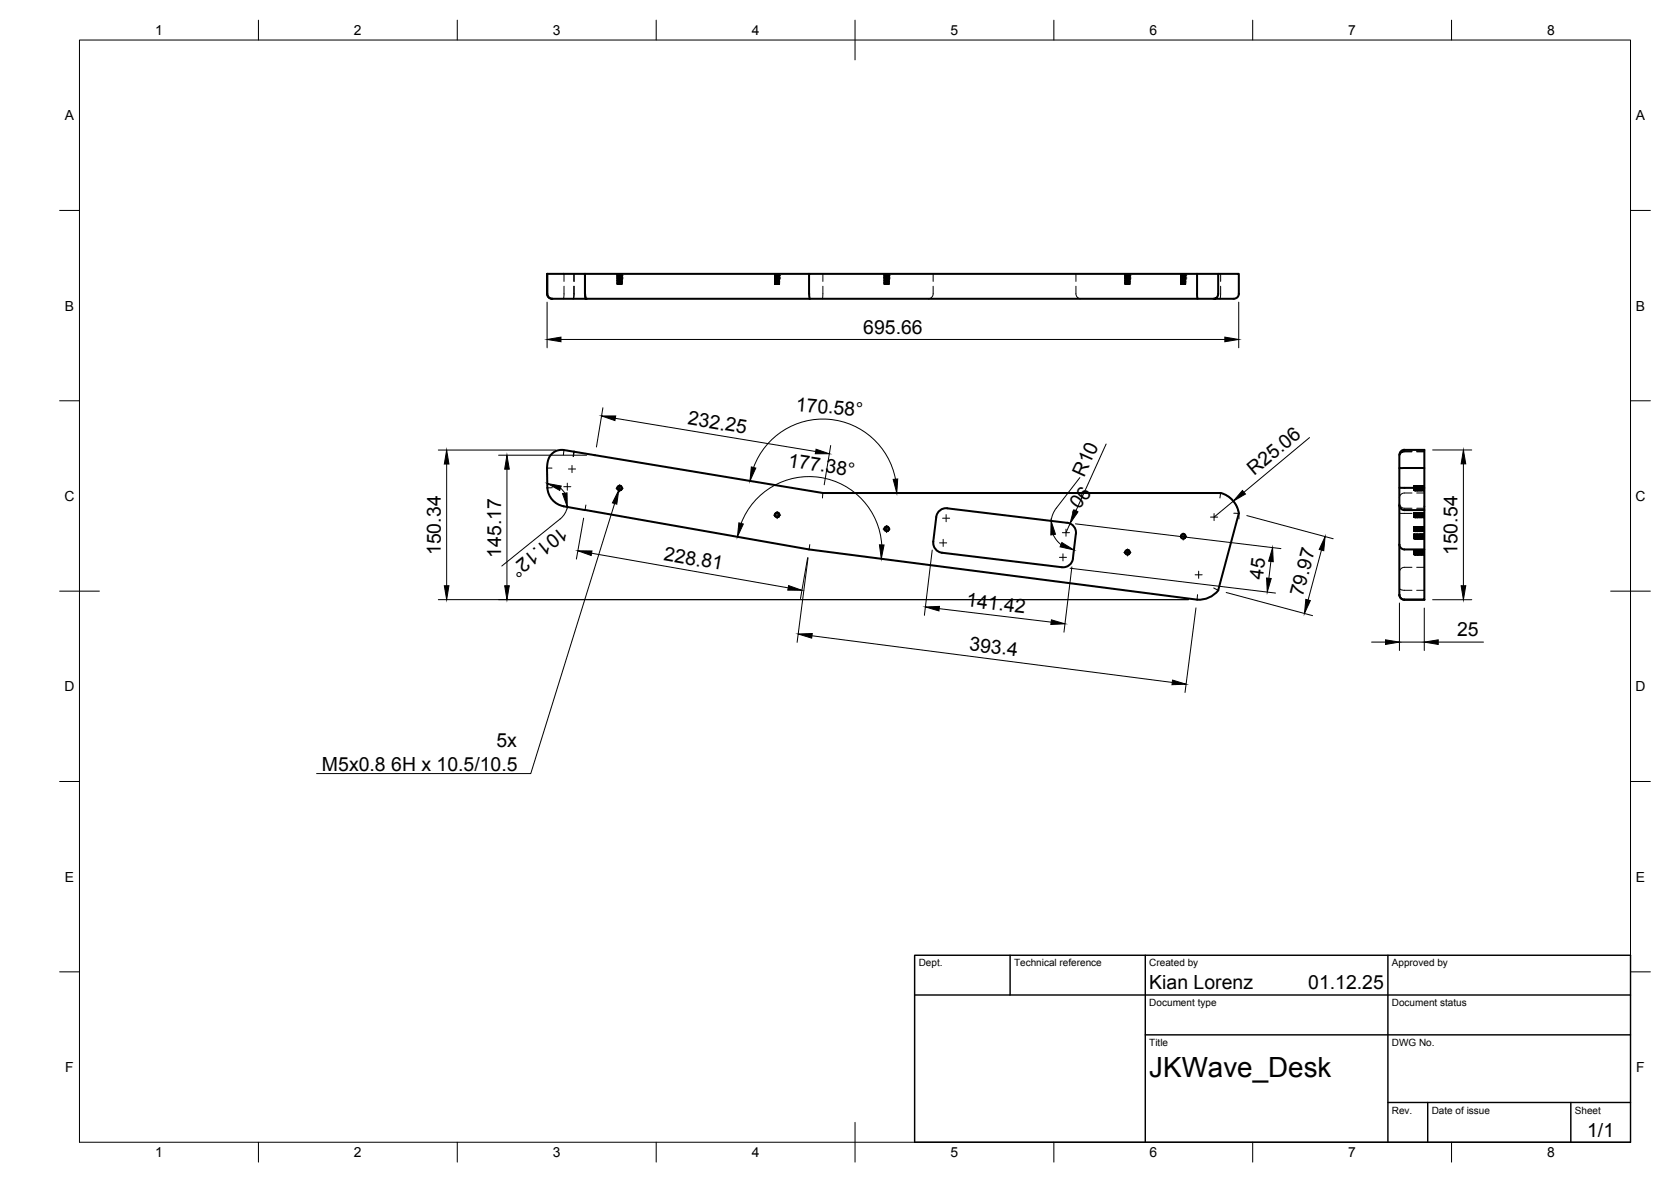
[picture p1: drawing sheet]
<svg xmlns="http://www.w3.org/2000/svg" width="420mm" height="297mm" viewBox="0 0 420 297" stroke-linecap="round" stroke-linejoin="round" font-family="sans-serif">
<!-- layer: Hidden -->
<g fill="none" stroke="#000" stroke-width=".25">
<path d="M141.8 71.9l-.2 3.2M141.8 68.8v1.9M144.3 71.9l-.2 3.2M144.3 68.8v1.9M144.4 71.9v2.5l-.2 .7M144.4 68.8v1.9M155.2 70h1.2l-1.1 .1M155.2 69h.1M155.2 70.8h.1M155.2 71.2h.1M155.2 69l.1 .2M155.2 69.6v.2"/>
<path d="M155.2 70v.2M155.2 70.2l.1 .2M155.2 70.8v.2M155.2 71v.1M155.2 69.6h.1M155.2 69.8h.1M155.2 70h.1M155.2 70.2h.1M155.2 71h.1M155.2 71.2l.1 .1M155.2 68.8v.1M155.3 71.4h1.1"/>
<path d="M155.3 70.8l1.1 .1-1.2 .1M155.3 71.4h.1M155.3 71.3v.1M155.3 69.2v.1M155.3 69.3l-.1 .3M155.3 69.8l-.1 .2M155.3 70.4v.1M155.3 70.6v.1M155.3 71.2v.1M155.3 70.5v.1M155.3 70.7l-.1 .1M155.3 71.3l-.1 .1h1.2"/>
<path d="M155.3 68.8h.1M155.3 71.1l1 .1-1 .1h.1M155.4 70.1h-.1l1 .1-.9 .1M155.4 70.6h-.1l1 .1-1 .2M155.4 69.4l1 .1-1.2 .1M155.4 69.1h-.1l1 .1-1 .1M155.4 69.9l-.2 .1 1.2 .1h-.8M155.5 69.6h-.2l1 .2-1 .1M155.6 69.1l-.4 .1h1.2l-.6 .1M155.6 70.8l.8 .1-1.2 .1h.2M155.6 71.3l-.4 .1h1M155.7 70.5l-.5 .1 1.2 .1-1.1 .2 .8 .1-.8 .1h1l-.4 .1"/>
<path d="M155.7 69.4l.7 .1-1.2 .1h.3M155.7 69.3h.6l-1 .2h.7M155.8 70.3h.5l-1.1 .3 1.2 .1h-.2M155.8 68.8l.6 .1-1.2 .1h.6M155.8 69.8h.5l-1 .1 .7 .1M155.8 70.2l.6 .1-1.2 .1h.4M155.9 71.3h.4l-1 .1M155.9 69.1l-.7 .1 1.2 .1h-.3M156 68.9h-.7h1.1l-1.2 .1h.9M156 71.4h-.3M156.1 70.4l-.8 .1 1 .1h-.5M156.1 69.4l-.8 .1 1 .1h-.4"/>
<path d="M156.1 69.7l-.9 .1 1.1 .1M156.1 70.2l.3 .1h-1.2l.8 .1M156.2 70h-.9l1 .1-.4 .1M156.2 68.9l-.9 .1 1 .1-.3 .1M156.3 71.1h.1l-1.2 .1h.9M156.3 71.1l-1.1 .1 1.2 .1M156.3 69.7v.1M156.3 69.9v.1M156.3 69.8v.1M156.3 70h.1M156.4 68.8v.3M156.4 69.7l-1.2 .1 1 .1"/>
<path d="M156.4 69.3h.1M156.4 69.7h.1M156.4 70.1h.1M156.4 69.1v.2M156.4 69.3v.2M156.4 69.5v.1M156.4 70.1v.2M156.4 70.3v.1M156.4 70.5v.2M156.4 70.7v.2M156.4 70.9v.4M156.4 71.3v.1"/>
<path d="M156.4 69.1h.1M156.4 69.5h.1M156.4 70.3h.1M156.4 70.4v.1M156.4 70.7h.1M156.4 70.9h.1M156.4 71.3h.1M156.4 69.7l-.1 .1M194.8 70h1.2l-1.1 .1M194.8 69h.1M194.8 70.8h.1M194.8 71.2h.1"/>
<path d="M194.8 69l.1 .2M194.8 69.6v.2M194.8 70v.2M194.8 70.2l.1 .2M194.8 70.8v.2M194.8 71v.1M194.8 69.6h.1M194.8 69.8h.1M194.8 70h.1M194.8 70.2h.1M194.8 71h.1M194.8 71.2l.1 .1"/>
<path d="M194.8 68.8h.1M194.9 71.4h1.1M194.9 71.4h.1M194.9 71.3v.1M194.9 68.8l-.1 .1M194.9 69.2v.1M194.9 69.3l-.1 .3M194.9 69.8l-.1 .2M194.9 70.4v.1M194.9 70.6v.1M194.9 71.2v.1M194.9 70.5v.1"/>
<path d="M194.9 70.7l-.1 .1M194.9 71.3l-.1 .1h1.2M194.9 70.8l1.1 .1-1.2 .1M194.9 68.8h.1M194.9 71.1l1 .1-1 .1h.1M195 70.1h-.1l1 .1-.9 .1M195 69.4l1 .1-1.2 .1M195 70.6h-.1l1 .1-1 .2M195.1 69.1h-.2l1 .1-1 .1M195.1 69.9l-.3 .1 1.2 .1h-.7M195.2 70.8l.8 .1-1.2 .1h.2M195.2 69.1l-.4 .1h1.2l-.6 .1"/>
<path d="M195.2 71.3l-.4 .1h1.1M195.3 70.5l-.5 .1 1.2 .1-1.1 .2 .8 .1M195.3 69.4l.7 .1h-1.2l1.1 .2-1 .2M195.3 69.3h.6l-1 .1 .7 .1M195.4 70.3h.5l-1.1 .3 1.2 .1h-.2M195.4 68.8l.6 .1-1.2 .1h.6M195.4 69.8h.5l-1 .1 .8 .1M195.4 70.2l.6 .1-1.2 .1h.5M195.5 71.3h.4l-1 .1M195.5 69.1l-.7 .1 1.2 .1h-.3M195.6 68.9h-.7l1.1-.1-1.2 .2h.9M195.6 71.4h-.3"/>
<path d="M195.7 70.4l-.8 .1 1 .1h-.5M195.7 71h-.8l1 .1-.4 .1M195.7 69.4l-.8 .1 1 .1h-.4M195.7 69.7l-.9 .1 1.1 .1M195.7 70.2l.3 .1h-1.2l.8 .1M195.8 70h-.9l1 .1-.4 .1M195.8 68.9l-.9 .1 1 .1-.3 .1M195.9 71.1l-1.1 .1 1.2 .1M195.9 71.1h.1l-1.2 .1h.9M195.9 69.7v.1M195.9 69.9v.1M195.9 69.8v.1"/>
<path d="M195.9 70h.1M196 68.8v.1M196 69.7l-1.2 .1 1 .1M196 69.3h.1M196 69.7h.1M196 70.1h.1M196 68.9v.2M196 69.1v.2M196 69.3v.2M196 69.5v.1M196 70.1v.2M196 70.3v.1"/>
<path d="M196 70.5v.2M196 70.7v.2M196 70.9v.4M196 71.3v.1M196 69.1h.1M196 69.5h.1M196 70.3h.1M196 70.4v.1M196 70.7h.1M196 70.9h.1M196 71.3h.1M196 69.7l-.1 .1"/>
<path d="M206.9 71.9l-.1 3.2M206.9 68.8v1.9M222.3 70h1.3l-1.1 .1M222.3 69h.1M222.3 70.8h.1M222.3 71.2h.1M222.3 69l.1 .2M222.3 69.6v.2M222.3 70v.2M222.3 70.2l.1 .2M222.3 70.8v.2M222.3 71v.1"/>
<path d="M222.3 69.6h.1M222.3 69.8h.1M222.3 70h.1M222.3 70.2h.1M222.3 71h.1M222.3 71.2l.1 .1M222.4 68.8h.1M222.4 71.4h1.2M222.4 71.4h.1M222.4 71.3v.1M222.4 68.8l-.1 .1M222.4 69.2v.1"/>
<path d="M222.4 69.3l-.1 .3M222.4 69.8l-.1 .2M222.4 70.4v.1M222.4 70.6v.1M222.4 71.2v.1M222.4 70.5v.1M222.4 70.7l-.1 .1M222.4 71.3l-.1 .1h1.2M222.4 70.8l1.2 .1-1.2 .1M222.5 71.1l1 .1-1.1 .1h.2M222.5 70.1h-.1l1.1 .1-1 .1M222.5 69.4l1.1 .1-1.2 .1"/>
<path d="M222.6 70.6h-.2l1.1 .1-1 .2M222.6 69.1h-.2l1.1 .1-1.1 .1M222.6 69.9l-.3 .1 1.3 .1h-.8M222.7 69.1l-.4 .1h1.3l-.7 .1M222.7 70.8l.9 .1-1.3 .1h.2M222.7 71.3l-.4 .1h1.1M222.9 70.5l-.6 .1 1.3 .1-1.2 .2 .9 .1M222.9 69.4l.7 .1h-1.3l1.2 .2-1.1 .2M222.9 69.3h.6l-1.1 .1 .7 .1M222.9 70.3h.6l-1.2 .3 1.3 .1h-.2M222.9 68.8l.7 .1-1.3 .1h.6M222.9 69.8h.6l-1.1 .1 .8 .1"/>
<path d="M223 70.2l.6 .1-1.3 .1h.5M223 71.3h.5l-1.1 .1M223 69.1l-.7 .1 1.3 .1h-.4M223.1 68.9h-.7l1.2-.1-1.3 .2h.9M223.2 71.4h-.4M223.2 70.4l-.8 .1 1.1 .1h-.5M223.2 71h-.8l1.1 .1-.5 .1M223.3 69.4l-.9 .1 1.1 .1h-.5M223.3 69.7l-1 .1 1.2 .1M223.3 70.2l.3 .1h-1.3l.8 .1M223.3 70h-.9l1.1 .1-.4 .1M223.4 68.9l-1 .1 1.1 .1-.4 .1"/>
<path d="M223.4 71.1l-1.1 .1 1.2 .1M223.4 71.1h.2l-1.3 .1h.9M223.5 69.7v.1M223.5 69.9v.1M223.5 69.8v.1M223.5 70h.1M223.5 68.8l.1 .1M223.5 69.7l-1.2 .1 1.1 .1M223.6 69.3h.1M223.6 69.7h.1M223.6 70.1h.1M223.6 68.9v.2"/>
<path d="M223.6 69.1v.2M223.6 69.3v.2M223.6 69.5v.1M223.6 70.1v.2M223.6 70.3v.1M223.6 70.5v.2M223.6 70.7v.2M223.6 70.9v.4M223.6 71.3v.1M223.6 69.1h.1M223.6 69.5h.1M223.6 70.3h.1"/>
<path d="M223.6 70.4v.1M223.6 70.7h.1M223.6 70.9h.1M223.6 71.3h.1M223.6 69.7l-.1 .1M234.6 71.9v1.9a1.26 1.26 0 0 1-1.2 1.3M234.6 68.8v1.9M270.5 71.9v1.9a1.25 1.25 0 0 0 1.3 1.3M270.5 68.8v1.9M282.9 70h1.2l-1.1 .1M282.9 69h.1M282.9 70.8h.1"/>
<path d="M282.9 71.2h.1M282.9 69l.1 .2M282.9 69.6v.2M282.9 69.8v.2M282.9 70v.2M282.9 70.2l.1 .2M282.9 70.8v.2M282.9 71v.1M282.9 69.6h.1M282.9 69.8h.1M282.9 70h.1M282.9 70.2h.1"/>
<path d="M282.9 71h.1M282.9 71.2l.1 .1M282.9 68.8h.1M283 71.4h1.1M283 71.4h.1M283 71.3v.1M283 68.8l-.1 .1M283 69.2v.1M283 69.3l-.1 .3M283 70.4v.1M283 70.6v.1M283 71.2v.1"/>
<path d="M283 70.5v.1M283 70.7l-.1 .1M283 71.3l-.1 .1h1.2M283 70.8l1.1 .1-1.2 .1M283 68.8h.1M283 71.1l1 .1-1 .1h.1M283.1 70.1h-.1l1 .1-.9 .1M283.1 70.6h-.1l1 .1-1 .2M283.1 69.4l1 .1-1.2 .1M283.2 69.1h-.2l1 .1-1 .1M283.2 69.9l-.3 .1 1.2 .1h-.7M283.2 69.6h-.2l1 .2-1 .1"/>
<path d="M283.3 69.1l-.4 .1h1.2l-.6 .1M283.3 70.8l.8 .1-1.2 .1h.2M283.3 71.3l-.4 .1h1M283.4 69.4l.7 .1-1.2 .1h.3M283.4 69.3h.6l-1 .2h.7M283.4 70.5l-.5 .1 1.2 .1h-.5M283.5 70.3h.5l-1 .1 .7 .1M283.5 68.8l.6 .1-1.2 .1h.6M283.5 69.8h.5l-1 .1 .7 .1M283.5 70.2l.6 .1-1.2 .1h.4M283.5 71.3h.5l-1 .1M283.6 70.7l.4 .1-1 .1 .8 .1-.8 .1h1l-.5 .1"/>
<path d="M283.6 69.1l-.7 .1 1.2 .1h-.3M283.7 71.4h-.3M283.7 70.5l-.8 .1 1.2 .1h-.2M283.8 68.8l-.8 .1h.7M283.8 70.4l-.8 .1 1 .1h-.5M283.8 68.8l.3 .1h-1.2l.9 .1M283.8 69.4l-.8 .1 1 .1h-.4M283.8 69.7l-.9 .1 1.1 .1M283.8 70.2l.3 .1h-1.2l.8 .1M283.9 70h-.9l1 .1-.4 .1M283.9 68.9l-.9 .1 1 .1-.3 .1M284 71.1l-1.1 .1 1.2 .1"/>
<path d="M284 71.1h.1l-1.2 .1h.9M284 69.7v.1M284 69.9v.1M284 69.8v.1M284 70h.1M284.1 68.8v.3M284.1 69.7l-1.2 .1 1 .1M284.1 69.3h.1M284.1 69.7h.1M284.1 70.1h.1M284.1 69.1v.2M284.1 69.3v.2"/>
<path d="M284.1 69.5v.1M284.1 70.1v.2M284.1 70.3v.1M284.1 70.5v.2M284.1 70.7v.2M284.1 70.9v.4M284.1 71.3v.1M284.1 69.1h.1M284.1 69.5h.1M284.1 70.3h.1M284.1 70.4v.1M284.1 70.7h.1"/>
<path d="M284.1 70.9h.1M284.1 71.3h.1M284.1 69.7l-.1 .1M296.9 70h1.2l-1 .1M296.9 69h.1M296.9 70.8h.1M296.9 71.2h.1M296.9 69l.1 .2M296.9 69.6v.2M296.9 69.8v.2M296.9 70v.2M296.9 70.2l.1 .2"/>
<path d="M296.9 70.8v.2M296.9 71v.1M296.9 69.6h.1M296.9 69.8h.1M296.9 70h.1M296.9 70.2h.1M296.9 71h.1M296.9 71.2l.1 .1M296.9 68.8h.1M297 71.4h.1M297 71.3v.1M297 68.8l-.1 .1"/>
<path d="M297 69.2v.1M297 69.3l-.1 .3M297 70.4v.1M297 70.6v.1M297 71.2v.1M297 70.5v.1M297 70.7l-.1 .1M297 71.3l-.1 .1h1.2M297 70.8l1.1 .1-1.2 .1M297 68.8h.1M297.1 71.1l.9 .1-1 .1h.1M297.1 70.1h-.1l1 .1-.9 .1"/>
<path d="M297.1 69.4l1 .1-1.2 .1M297.1 70.6h-.1l1 .1-.9 .2M297.2 69.1h-.2l1 .1-1 .1M297.2 69.9l-.3 .1 1.2 .1h-.7M297.2 69.6h-.2l1 .2-1 .1M297.3 70.8l.8 .1-1.2 .1h.2M297.3 69.1l-.4 .1h1.2l-.6 .1M297.3 71.3l-.4 .1h1.1M297.4 69.3h.6l-1 .1 .7 .1M297.4 69.4l.7 .1-1.2 .1h.3M297.4 70.5l-.5 .1 1.2 .1h-.5M297.5 70.3h.5l-1 .1 .8 .1"/>
<path d="M297.5 68.8l.6 .1-1.2 .1h.6M297.5 69.8h.5l-1 .1 .8 .1M297.5 70.2l.6 .1-1.2 .1h.5M297.6 71.3h.4l-1 .1M297.6 70.7l.4 .1-1 .1 .8 .1-.8 .1h1l-.4 .1M297.6 69.1l-.7 .1 1.2 .1h-.3M297.7 68.9h-.7h1.2l-1.3 .1h.9M297.7 71.4h-.3M297.7 70.5l-.8 .1 1.2 .1h-.2M297.8 70.4l-.8 .1 1 .1h-.5M297.9 69.4l-.9 .1 1 .1h-.4M297.9 69.7l-1 .1 1.1 .1"/>
<path d="M297.9 70.2l.2 .1h-1.2l.8 .1M297.9 70h-.9l1 .1-.4 .1M297.9 68.9l-.9 .1 1 .1-.3 .1M298 71.1l-1.1 .1 1.2 .1M298 71.1h.1l-1.2 .1h.9M298 69.7v.1M298 69.9v.1M298 69.8l.2 .1h-.2M298 70h.1M298.1 68.8v.3M298.1 69.7l-1.2 .1 1 .1M298.1 71.3v.1h-1.1"/>
<path d="M298.1 69.1v.2M298.1 69.3v.2M298.1 69.5v.1M298.1 70.1v.2M298.1 70.3v.1M298.1 70.5v.2M298.1 70.7v.2M298.1 70.9v.4M298.1 69.7l-.1 .1M298.2 69.3h.1M298.2 69.7h.1M298.2 70.1h.1"/>
<path d="M298.2 69.1h.1M298.2 69.5h.1M298.2 70.3h.1M298.2 70.4v.1M298.2 70.7h.1M298.2 70.9h.1M298.2 71.3h.1M306.9 71.9l-.2 3.2M306.9 68.8v1.9M137.5 117.6l1.3 .1M141.8 113.1l-.2 1.2M144.3 113.5l-.2 1.3"/>
<path d="M144.4 113.5l-.2 1.3M352.2 113.9l.9-.4-.7 .3-.4 .4-.1 .6zM353.1 113.5h1.9M355 113.1l-2.4 .1-.5 .5-.2 .6M356.2 113.5h1.9M356.2 113.1h1.9M138.9 122.6h-1.3M147.3 126.9l-.2 1.3M155.8 122.1l-.5 .2-.1 .6M156.1 122.2l.3 .4-.2 .6M156.2 122.3l-.6-.2-.3 .4M156.4 122.5l-.2 .6-.5 .1"/>
<path d="M195.4 128.8l-.5 .3-.1 .6M195.7 128.9l.3 .4-.2 .6M195.9 129l-.6-.1-.4 .4M196 129.3l-.2 .6-.5 .1M203.6 136.8l-.2 1.3M206.9 123.9l-.1 1.2M222.9 132.3l-.4 .2-.2 .7M223.2 132.4l.4 .4-.3 .7M223.4 132.5l-.5-.1-.5 .4M223.5 132.8l-.1 .5-.6 .2M283.5 138.2l-.6 .3v.6M283.8 138.3l.3 .5-.2 .5"/>
<path d="M283.9 138.4l-.5-.1-.4 .4M284.1 138.7l-.2 .6-.5 .1M297.5 134.2l-.5 .3-.1 .6M297.8 134.3l.3 .4-.2 .6M298 134.4l-.6-.2-.4 .4M298.1 134.7l-.1 .5-.6 .2M306.9 123.9l-.2 1.2M310.2 129h1.3M351.9 126.9a1.22 1.22 0 0 0 1.2 1.3h1.9M351.9 129h3.1M351.9 126.5a1.3 1.3 0 0 0 1.2 1.2h1.9M355 123.9h-1.9a1.29 1.29 0 0 0-1.2 1.2"/>
<path d="M355.5 130h.1M355.5 129.3v-.5l.1 1M355.5 129v-.2l.1 1.1M355.5 122.3v-.2l.1 1.1M355.5 138.4v-.2l.1 1.1M355.5 132.5v-.2l.1 1.1M355.5 134.4v-.2l.1 1.1M355.5 123.2v.1M355.5 133.5h.1M355.5 135.4h.1M355.5 139.4h.1M355.5 123.2h.2"/>
<path d="M355.5 133.5h.2M355.5 122.1v1.1M355.5 123.2h.1M355.5 128.8v1.2M355.5 132.3v1.2M355.5 138.2v1.2M355.5 139.3v.1M355.5 134.2v1.2M355.5 135.3v.1M355.5 128.8h.1M355.5 122.1h.1M355.5 138.2h.1"/>
<path d="M355.5 132.3h.1M355.5 134.2h.1M355.5 122.1h.2M355.5 128.8l.1 .1 .1-.1M355.5 132.3h.2M355.5 138.2h.2M355.5 134.2h.2M355.6 130v.1l.1-.1M355.6 139.4v.1l.1-.1M355.6 135.4h.1M355.6 122.3l.1 .9 .1-1 .1 .4M355.6 122.4v.8l-.1-1.1 .1 1"/>
<path d="M355.6 129.1l.1 .9 .1-1.1v1.2l-.1-1.3v.3M355.6 129.1v.9l-.1-.7M355.6 132.6l.1 .9 .1-1.1 .1 .4M355.6 132.6v.9l-.1-1.2 .1 1M355.6 138.5l.1 .9 .1-1.1 .1 .4M355.6 138.5v.9l-.1-1.2 .1 1M355.6 134.5l.1 .9 .1-1.1 .1 .4M355.6 134.5v.9l-.1-1.2 .1 1M355.7 122.4v-.3l.1 1.2 .1-.8M355.7 138.5v-.3l.1 1.3 .1-.8M355.7 132.6v-.3l.1 1.3 .1-.8M355.7 134.5v-.3l.1 1.3 .1-.8"/>
<path d="M355.7 129.2v-.4l.1 1.3 .1-.7M355.7 122.4v-.3l.1 1.2 .1-.7M355.7 138.6v-.4l.1 1.3 .1-.7M355.7 132.7v-.4l.1 1.3 .1-.7M355.7 134.6v-.4l.1 1.3 .1-.7M355.7 123.2h.1M355.7 130h.1M355.7 133.5h.1M355.7 139.4h.1M355.7 135.4h.1M355.7 128.8h.1M355.7 122.1h.1"/>
<path d="M355.7 138.2h.1M355.7 132.3h.1M355.7 134.2h.1M355.7 122.1h.2M355.7 128.8l.1 .1 .1-.1M355.7 132.3h.2M355.7 138.2h.2M355.7 134.2h.2M355.7 130l.1 .1M355.7 123.2l.1 .1M355.7 139.4l.1 .1M355.7 133.5l.1 .1"/>
<path d="M355.7 135.4l.1 .1M355.8 130.1h.1M355.8 123.3h.1M355.8 139.5h.1M355.8 133.6h.1M355.8 135.5h.1M355.9 123.3h.1M355.9 130.1h.1M355.9 133.6h.1M355.9 139.5h.1M355.9 135.5h.1M355.9 128.8h.1"/>
<path d="M355.9 122.1h.1M355.9 138.2h.1M355.9 132.3h.1M355.9 134.2h.1M355.9 122.1l.3 .1M355.9 128.8l.3 .1M355.9 132.3l.3 .1M355.9 138.2l.3 .1M355.9 134.2l.3 .1M356 123.1v.1l-.1-1-.2 1M356 129.8v.2l-.1-1.1-.2 1M356 133.3v.2l-.1-1.1-.2 1"/>
<path d="M356 138.8v.7l.2-1.3-.1 1.2-.1-1.1v.6M356 139.2v.2l-.1-1.1-.2 1M356 135.2v.2l-.1-1.1-.2 1M356 130.1h.1M356 123.3h.1M356 139.5h.1M356 133.6h.1M356 135.5h.1M356 123.3h.2M356 130.1h.2M356 133.6h.2M356 139.5h.2"/>
<path d="M356 135.5h.2M356.1 122.5l.1 .7 .1-1v.5M356.1 129.2l.1 .8 .1-1.1v.6M356.1 132.7l.1 .8 .1-1.1v.6M356.1 138.6l.1 .8 .1-1.1v.6M356.1 134.6l.1 .8 .1-1.1v.6M356.2 122.5l-.1 .7-.1-1v1.1l.1-1.2 .1 .4M356.2 129.2l-.1 .8-.1-1.1v.6M356.2 132.7l-.1 .8-.1-1.1v1.2l.1-1.3 .1 .4M356.2 134.6l-.1 .8-.1-1.1v1.2l.1-1.3 .1 .4M356.2 129.3v-.5l-.2 1.3v-.7M356.2 129.3l-.1-.5-.1 1.3v-.6"/>
<path d="M356.2 122.6l-.1-.5-.1 1.2v-.5M356.2 138.7l-.1-.5-.1 1.3v-.6M356.2 132.8l-.1-.5-.1 1.3v-.6M356.2 134.7l-.1-.5-.1 1.3v-.6M356.2 128.2h1.9M356.2 129h1.9M356.2 123.9h1.9M356.2 127.7h1.9M356.2 122.2h.1M356.2 128.9h.1M356.2 132.4h.1M356.2 138.3h.1"/>
<path d="M356.2 134.3h.1M356.2 130.1h.1M356.2 123.3h.1M356.2 139.5h.1M356.2 133.6h.1M356.2 135.5h.1M356.2 123.3h.2M356.2 130.1h.2M356.2 133.6h.2M356.2 139.5h.2M356.2 135.5h.2M356.3 129.7v-.9l.1 1.3v-.3"/>
<path d="M356.3 122.9v-.8l.1 1.2v-.2M356.3 139.1v-.9l.1 1.3v-.3M356.3 133.2v-.9l.1 1.3v-.2M356.3 135.1v-.9l.1 1.3v-.3M356.3 123.1v.1l.1-1 .1 1M356.3 129.8v.2l.1-1.1 .1 1M356.3 133.3v.2l.1-1.1 .1 1M356.3 139.2v.2l.1-1.1 .1 1M356.3 135.2v.2l.1-1.1 .1 1M356.3 129.8v-1l.1 1.3 .1-.2M356.3 123v-.9l.1 1.2 .1-.1M356.3 139.2v-1l.1 1.3 .1-.2"/>
<path d="M356.3 133.3v-1l.1 1.3 .1-.2M356.3 135.1v-.9l.1 1.3 .1-.2M356.4 130.1h.1M356.4 123.3h.1M356.4 139.5h.1M356.4 133.6h.1M356.4 135.5h.1M356.4 123.3h.2M356.4 130.1h.2M356.4 133.6h.2M356.5 139.4l.1 .1M356.5 135.4l.1 .1"/>
<path d="M356.5 139.4l-.1 .1M356.5 135.4l-.1 .1M356.5 122.1l-.2 .1M356.5 128.8l-.2 .1M356.5 132.3l-.2 .1M356.5 138.2l-.2 .1M356.5 134.2l-.2 .1M356.5 128.8h.1M356.5 122.1h.1M356.5 138.2h.1M356.5 132.3h.1M356.5 134.2h.1"/>
<path d="M356.6 128.9v1.2l.1-1.2M356.6 122.1v1.2l.1-1.1M356.6 138.3v1.2l.1-1.2M356.6 132.4v1.2l.1-1.2M356.6 134.2v1.3l.1-1.2M356.6 122.1h.1M356.6 128.8v.1l.1-.1M356.6 132.3h.1M356.6 138.2h.1M356.6 134.2h.1M356.6 130.1h.1M356.6 123.3h.1"/>
<path d="M356.6 139.5h.1M356.6 133.6h.1M356.6 135.5h.1M356.6 122.4l.1 .8 .1-1v.4M356.6 122.3v.9l-.1-1-.1 .4M356.6 129.1l.1 .9 .1-1.1v.5M356.6 129.1v.9l-.1-1.1-.1 .4M356.6 132.6l.1 .9 .1-1.1v.5M356.6 132.6v.9l-.1-1.1-.1 .4M356.6 138.5l.1 .9 .1-1.1v.5M356.6 138.5v.9l-.1-1.1-.1 .4M356.6 134.5l.1 .9 .1-1.1v.5"/>
<path d="M356.6 134.4v1l-.1-1.1-.1 .4M356.7 128.8l-.1 1.3v-1.1M356.7 122.1l-.1 1.2v-1.1M356.7 138.2l-.1 1.3v-1.1M356.7 132.4l-.1 1.2v-1.1M356.7 134.2l-.1 1.3v-1.1M356.7 128.8h.1M356.7 122.1h.1M356.7 138.2h.1M356.7 132.3h.1M356.7 134.2h.1M356.7 122.1h.2"/>
<path d="M356.7 128.8l.1 .1 .1-.1M356.7 132.3h.2M356.7 138.2h.2M356.7 134.2h.2M356.8 123.2l-.2 .1M356.8 130l-.2 .1M356.8 133.5l-.2 .1M356.8 139.4l-.2 .1M356.8 135.4l-.2 .1M356.8 130v.1M356.8 123.2v.1M356.8 139.4v.1"/>
<path d="M356.8 133.5v.1M356.8 135.4v.1M356.8 123.2v.1l.1-1.2 .1 1.1-.1-1-.1 1M356.8 129.9v.2l.1-1.3 .1 1.2-.1-1.1-.1 1.1M356.8 133.5v.1l.1-1.3 .1 1.2-.1-1.1-.1 1.1M356.8 130.1h.1M356.8 123.3h.1M356.8 139.5h.1M356.8 133.6h.1M356.8 135.5h.1M356.8 123.3h.2M356.8 130.1h.2"/>
<path d="M356.8 133.6h.2M356.8 139.5h.2M356.8 135.5h.2M356.9 134.2l-.1 1.3v-1.2l.2 1.1v-.2zM356.9 128.8h.1M356.9 122.1h.1M356.9 138.2h.1M356.9 132.3h.1M356.9 134.2h.1M357 128.8v.1M357 122.1v.1M357 138.2v.1"/>
<path d="M357 132.3v.1M357 134.2v.1M357 139.1v.3l-.1-1.1-.1 1.1M357 129.7l-.1-.9-.1 1.3v-.2M357 122.9l-.1-.8-.1 1.2v-.2M357 139.1l-.1-.9-.1 1.3v-.2M357 139.2l-.1-1-.1 1.3v-.2M357 133.2l-.1-.9-.1 1.3v-.2M357 135.1l-.1-.9-.1 1.3v-.2M357 122.2h.1M357 128.9h.1M357 132.4h.1"/>
<path d="M357 138.3h.1M357 134.3h.1M357 130.1h.1M357 123.3h.1M357 139.5h.1M357 133.6h.1M357 135.5h.1M357 123.3h.2M357 130.1h.2M357 133.6h.2M357 139.5h.2M357 135.5h.2"/>
<path d="M357.1 128.9v-.1l.1 .1M357.1 122.2h.1M357.1 138.3h.1M357.1 132.4h.1M357.1 134.3h.1M357.1 129.2v-.4l.1 1.3 .1-.7M357.1 138.6v-.4l.1 1.3 .1-.7M357.1 122.6v-.5l.1 1.2 .1-1-.1 .9-.1-1.1 .1 1.2 .1-.6M357.1 132.8v-.5l.1 1.3 .1-1.1-.1 1-.1-1.2 .1 1.3 .1-.7M357.1 138.7l.1 .7 .1-1.1v1.2l-.2-1.3v.5M357.1 134.7v-.5l.1 1.3 .1-1.1-.1 1-.1-1.2 .1 1.3 .1-.7M357.2 122.4l-.1 .8-.1-1v.4"/>
<path d="M357.2 129.1l-.1 .9-.1-1.1v.5M357.2 132.7l-.1 .8-.1-1.1v.5M357.2 138.5l-.1 .9-.1-1.1v.5M357.2 134.5l-.1 .9-.1-1.1v.5M357.2 122.2h.1M357.2 128.9h.1M357.2 132.4h.1M357.2 138.3h.1M357.2 134.3h.1M357.2 130.1h.1M357.2 123.3h.1M357.2 139.5h.1"/>
<path d="M357.2 133.6h.1M357.2 135.5h.1M357.3 123.3h.1M357.3 130.1h.1M357.3 133.6h.1M357.3 139.5h.1M357.3 135.5h.1M357.3 129.5v.6l-.2-1.3 .1 1.2 .1-1.1v.6M357.3 128.8h.1M357.3 122.1h.1M357.3 138.2h.1M357.3 132.3h.1"/>
<path d="M357.3 134.2h.1M357.3 128.8v.1M357.3 122.1v.1M357.3 138.2v.1M357.3 132.3v.1M357.3 134.2v.1M357.4 122.1h.1M357.4 128.8v.1l.1-.1M357.4 132.3h.1M357.4 138.2h.1M357.4 134.2h.1M357.4 130.1h.1"/>
<path d="M357.4 123.3h.1M357.4 139.5h.1M357.4 133.6h.1M357.4 135.5h.1M357.5 123.1v.1l-.1-1-.1 1M357.5 129.8v.2l-.1-1.1-.1 1M357.5 133.3v.2l-.1-1.1-.1 1M357.5 139.2v.2l-.1-1.1-.1 1M357.5 135.2v.2l-.1-1.1-.1 1M357.5 128.8h.1M357.5 122.1h.1M357.5 138.2h.1"/>
<path d="M357.5 132.3h.1M357.5 134.2h.1M357.5 122.1h.2M357.5 128.8l.1 .1 .1-.1M357.5 132.3h.2M357.5 138.2h.2M357.5 134.2h.2M357.6 129.1l-.1-.3-.1 1.3v-.8M357.6 129.2l-.1-.4-.1 1.3v-.7M357.6 122.4l-.1-.3-.1 1.2v-.7M357.6 122.5l-.1-.4-.1 1.2v-.7M357.6 138.5l-.1-.3-.1 1.3v-.8"/>
<path d="M357.6 138.6l-.1-.4-.1 1.3v-.7M357.6 132.6l-.1-.3-.1 1.3v-.8M357.6 132.7l-.1-.4-.1 1.3v-.7M357.6 134.5l-.1-.3-.1 1.3v-.8M357.6 134.6l-.1-.4-.1 1.3v-.7M357.7 122.5v.7l.1-1 .1 .5M357.7 122.2l-.1 1-.1-1-.1 .3M357.7 129.2v.8l.1-1.1 .1 .5M357.7 129l-.1 1-.1-1.1-.1 .4M357.7 132.7v.8l.1-1.1 .1 .6M357.7 132.5l-.1 1-.1-1.1-.1 .3M357.7 138.6v.8l.1-1.1 .1 .5"/>
<path d="M357.7 138.4l-.1 1-.1-1.1-.1 .3M357.7 134.6v.8l.1-1.1 .1 .5M357.7 134.4l-.1 1-.1-1.1-.1 .3M357.7 129.8v-1l.1 1.2M357.7 123v-.9l.1 1.1M357.7 139.2v-1l.1 1.2M357.7 133.3v-1l.1 1.2M357.7 135.2v-1l.1 1.2M357.7 129.9v-1.1l.1 1.3M357.7 123.2l.1-1.1v1.2M357.7 139.3l.1-1.1v1.3M357.7 133.4l.1-1.1v1.3"/>
<path d="M357.7 135.3l.1-1.1v1.3M357.7 123.2l-.3 .1M357.7 123.2h.1M357.7 130l-.3 .1M357.7 130h.1M357.7 133.5l-.3 .1M357.7 133.5h.1M357.7 139.4l-.3 .1M357.7 139.4h.1M357.7 135.4l-.3 .1M357.7 135.4h.1M357.7 128.8h.1"/>
<path d="M357.7 122.1h.1M357.7 138.2h.1M357.7 132.3h.1M357.7 134.2h.1M357.8 122.1h.1M357.8 130l.2 .1M357.8 128.8v.1l.1-.1M357.8 132.3h.1M357.8 138.2h.1M357.8 134.2h.1M357.8 123.2v.1M357.8 139.4v.1"/>
<path d="M357.8 135.4v.1M357.8 133.5v.1M357.8 123.3h.2M357.8 133.6h.2M357.8 139.5h.2M357.8 135.5h.2M357.9 128.9l.1 1.2 .1-1.2M357.9 122.1l.1 1.2 .1-1.1M357.9 138.3l.1 1.2 .1-1.2M357.9 132.4l.1 1.2 .1-1.2M357.9 134.3l.1 1.2 .1-1.2M357.9 128.8h.1"/>
<path d="M357.9 122.1h.1M357.9 138.2h.1M357.9 132.3h.1M357.9 134.2h.1M357.9 128.8l.1 .1 .1-.1-.1 1.3zM357.9 122.1h.2l-.1 1.2zM357.9 138.2h.2l-.1 1.3zM357.9 132.3h.2l-.1 1.3zM357.9 134.2h.2l-.1 1.3zM358 122.6v-.4l.1 1M358 129.3v-.4l.1 1M358 132.8v-.4l.1 1"/>
<path d="M358 138.7v-.4l.1 1M358 134.7v-.4l.1 1M358 122.9v.3l-.1-1-.1 1M358 129.7v.3l-.1-1.1-.1 1M358 133.2v.3l-.1-1.1-.1 1M358 139.1v.3l-.1-1.1-.1 1M358 135.1v.3l-.1-1.1-.1 1M358 130.1h.1M358 123.3h.1M358 139.5h.1M358 133.6h.1M358 135.5h.1"/>
<path d="M358.1 122.6v.3M358.1 129.4v.3M358.1 132.8v.4M358.1 138.7v.4M358.1 134.7v.4M358.1 123.2h.1M358.1 130h.1M358.1 133.5h.1M358.1 139.4h.1M358.1 135.4h.1M358.1 130v.1M358.1 123.2v.1"/>
<path d="M358.1 139.4v.1M358.1 135.4v.1M358.1 133.5v.1M301.1 149.4l-.1 1.3M305.2 147.8l1.1 .5M351.9 147.8l.2 .3 .6 .2h2.3M355 142.6h-1.9a1.3 1.3 0 0 0-1.2 1.2M356.2 148.3h1.9M356.2 142.6h1.9"/>
</g>
<!-- layer: Visible -->
<g fill="none" stroke="#000" stroke-width=".51">
<path d="M137.5 68.8l.1 5a1.26 1.26 0 0 0 1.3 1.3 1.25 1.25 0 0 1-1.4-1.3zM137.6 68.8h9.5v5v-5h56.3M138.9 75.1h8.4M147.1 73.8l.2 1.3M147.3 75.1h153.8M203.4 73.8v-5h97.6l.1 6.3h4.1M203.5 73.8l.1 1.3M301 68.8h5.3v5a1.2 1.2 0 0 1-1.1 1.3h5a1.26 1.26 0 0 0 1.3-1.3v-5h-5.2M353.1 113.1h5v4.5l-6.2 .1v-3.4M353.1 113a1.26 1.26 0 0 0-1.2 1.3M358.1 117.6v5h-6.2v-4.9M137.6 122.6l-.1-5a3.9 3.9 0 0 1 3.9-4.5l65.5 10.8h100a6.2 6.2 0 0 1 4.6 5.1"/>
<path d="M137.6 122.6a5 5 0 0 0 4.2 4.6l5.3 1M147.1 128.2h.1M147.1 128.2l56.3 9.9 97.6 12.6M155.3 122.9a.53 .53 0 0 1 .2-.7 .53 .53 0 0 1 .7 .2 .53 .53 0 0 1-.1 .8M155.3 122.9l.4 .3 .4-.1M156.1 122.2a.6 .6 0 0 1 0 1M156.1 122.1a.6 .6 0 0 0-.7 .1 .6 .6 0 0 0-.1 .7M194.9 129.7l.4 .3 .4-.1M194.9 129.7a.52 .52 0 0 1 .3-.7 .52 .52 0 0 1 .6 .2 .52 .52 0 0 1-.1 .7M195.7 128.9a.59 .59 0 0 1 0 1M195.7 128.9a.58 .58 0 0 0-.7 .1 .58 .58 0 0 0-.1 .7M222.4 133.2l.4 .3 .4-.1"/>
<path d="M222.5 133.2a.53 .53 0 0 1 .2-.7 .53 .53 0 0 1 .7 .2 .53 .53 0 0 1-.2 .7M222.9 132.3a.58 .58 0 0 0-.4 .9M222.9 132.3l.4 .1M223.2 132.4a.59 .59 0 0 1 0 1M234.7 136.1a2.51 2.51 0 0 0 2.2 2.8l30.1 3.6M270.5 134.2l-.7 6.2a2.51 2.51 0 0 1-2.8 2.1M270.5 134.2a2.47 2.47 0 0 0-2.2-2.8l-30.1-3.7a2.51 2.51 0 0 0-2.8 2.2l-.7 6.2M283 139.1l.4 .2h.4M283.5 138.2a.58 .58 0 0 0-.5 .9M283.5 138.2a.59 .59 0 0 1 .6 .4 .59 .59 0 0 1-.3 .7 .53 .53 0 0 0 .1-.7 .53 .53 0 0 0-.7-.2 .53 .53 0 0 0-.2 .7M297 135.1l.4 .2h.4M297 135.1a.53 .53 0 0 1 .2-.7 .53 .53 0 0 1 .7 .2 .53 .53 0 0 1-.1 .7"/>
<path d="M297 135.1a.58 .58 0 0 1 .2-.8 .58 .58 0 0 1 .8 .2 .58 .58 0 0 1-.2 .8M311.5 129l-5.2 19.3a6.3 6.3 0 0 1-5.3 2.4M351.9 122.6v26.8M351.9 136.8a1.25 1.25 0 0 0 1.2 1.3h5v12.6h-5a1.26 1.26 0 0 1-1.2-1.3v.1M358.1 122.6v5.6h-5a1.25 1.25 0 0 1-1.2-1.2M358.1 128.2v9.9M351.9 149.5a1.26 1.26 0 0 0 1.2 1.2h5"/>
</g>
<circle cx="147.3" cy="75.1" r=".25" fill="#000"/>
<!-- layer: BORDER -->
<g fill="none" stroke="#000" stroke-width=".25">
<path d="M20 10.1h390v276.9h-390zM65 5.1v5M115 5.1v5M165 5.1v5M215 5.1v10M265 5.1v5M315 5.1v5M365 5.1v5M15 52.9h5M410 52.9h5M15 100.7h5M410 100.7h5"/>
<path d="M15 148.6h10M405 148.6h10M15 196.4h5M410 196.4h5M15 244.2h5M410 244.2h5M65 287v5M115 287v5M165 287v5M215 282.1v9.9M265 287v5M315 287v5"/>
<path d="M365 287v5"/>
</g>
<!-- layer: TITLEBLOCK -->
<path d="M230 240.1h180v46.9h-180zM230 250h180M254 240.1v9.9M288 240.1v46.9M349 240.1v46.9M288 260.1h122M349 277.1h61M359 277.1v9.9M395 277.1v9.9" fill="none" stroke="#000" stroke-width=".36"/>
<!-- layer: Smart Centers -->
<g fill="none" stroke="#000" stroke-width=".25">
<path d="M142.9 117.9h1.8M143.8 117v1.8M141.8 122.3h1.7M142.6 121.4v1.8M154.9 122.7h1.8M155.8 121.8v1.8M194.5 129.5h1.8M195.4 128.6v1.8M222 133h1.8M222.9 132.1v1.7M236.2 136.4h1.8M237 130.2h1.8"/>
<path d="M237.2 135.5v1.8M237.9 129.3v1.8M267.1 133.9h1.8M267.3 139.2v1.8M268 133v1.8M282.6 138.8h1.8M283.5 138v1.7M296.6 134.8h1.8M297.5 133.9v1.8M304.4 129.9h1.8M305.3 129.1v1.7M266.4 140.1h1.8"/>
<path d="M300.5 144.4h1.8M301.4 143.5v1.8"/>
</g>
<!-- layer: FD_Dimensions -->
<g fill="none" stroke="#000" stroke-width=".25">
<path d="M137.6 75.9v11.5M311.5 75.9v11.5M141.1 85.3h166.9M110.2 113.1h29.5M112.3 116.6v30.6M125.4 114.4h22.1M127.5 117.9v29.3M151.6 102.5l-1.6 9.8M154.7 105.1l50.4 8.4M189.5 117.5a18.6 18.6 0 0 1 18.9-12.1 18.6 18.6 0 0 1 16.8 15M208.9 112l-1.7 9.8M278.1 111.6l-7.6 16.8"/>
<path d="M329.3 110l-16.5 13.7M360.2 113.1h9.9M368 116.6v30.6M140.9 130.4l-14.7 11.8M140.9 122.7l1.1 1.2M142.6 127.4l-.6 1.7-1.1 1.3M146.7 130.2l-1.8 10.3M148.8 139l49.4 8.7M186.4 131.5a18.3 18.3 0 0 1 19.8-11.5 18.3 18.3 0 0 1 15.5 16.9M234.4 138.2l-2 16.4M264.8 134.3l.8 1.4 1.2 1.2M269 131.6l-1 2.3"/>
<path d="M270.4 131.6l51.7 6.3M271.5 120l-6.2 8.1-.8 1.6-.2 1.2M308.5 124.6a6.3 6.3 0 0 1 3 5.8M310.1 125.9l-4.8 4M313.5 129.6l21.7 5.8M332.3 138.2l-3.4 12.6M110.2 150.7h188.7M203.1 140.2l-1.8 10.2M203.2 140.2l-2.8 21.2M204.2 159.8l90.6 11.7M236.2 153l28.1 3.3M269.1 142.8l51.6 6.2"/>
<path d="M269.5 142.5l-2 16.4M300.7 152.8l-2.7 21.2M308.3 148.9l21.7 5.8M319.6 141.1l-.6 4.2M351.9 151.5v12M358.1 152.8v10.7M360.2 150.7h9.9M344.9 161.4h3.5M351.9 161.4h6.2M361.6 161.4h11.4"/>
</g>
<g fill="#000" stroke="#000" stroke-width=".25">
<path d="M137.6 85.3l3.5-.6v1.2zM308 84.7l3.5 .6-3.5 .6zM112.3 113.1l.6 3.5h-1.2zM127.5 114.4l.6 3.5h-1.2zM151.3 104.5h3.5l-.2 1.2zM188.9 117.3l1.1 .3-1.4 3.3zM205.2 112.9l3.3 1.1h-3.5zM368 113.1l.6 3.5h-1.2zM137.6 121.5l3.5 .6-.4 1.1zM141.4 124l1.2-.1v3.5zM145.3 138.4l3.5 .1-.1 1.1zM185.8 131.4l1.1 .3-1.5 3.2z"/>
<path d="M221.1 136.9l1.2 .1-.7 3.4zM224.6 120.5l1.1-.1-.2 3.5zM264.3 130.9l1.1 3.4-1.2 .1zM267 136.3l3 1.9-3.4-.8zM270 128.2l1 .4-2 3zM312.4 123.3l.8 .8-3.1 1.8zM333.2 134.9l-.4 3.5-1.1-.3zM111.7 147.2h1.2l-.6 3.5zM126.9 147.2h1.2l-.6 3.5zM198.3 147.2l3.3 1.1h-3.5zM200.7 159.3l3.5-.1-.1 1.2zM232.7 152.5l3.5-.1-.1 1.1z"/>
<path d="M264.4 155.8l3.4 1-3.6 .1zM318.5 145.3l1.1 .1-1 3.4zM320 137.6l.1 3.6-1.1-.2zM328.3 150.6l1.2 .3-1.5 3.3zM367.4 147.2h1.2l-.6 3.5zM294.8 170.9l3.4 1-3.5 .2zM348.4 160.8l3.5 .6-3.5 .6zM358.1 161.4l3.5-.6v1.2z"/>
</g>
<!-- layer: Hole Notes -->
<path d="M155.6 123.2l-.5 3.5-1.1-.3z" fill="#000" stroke="#000" stroke-width=".25"/>
<path d="M154.5 126.5l-21 67.9h-53.9" fill="none" stroke="#000" stroke-width=".25"/>
<text font-size="7" x="289" y="270.6">JKWave_Desk</text>
<g font-size="4.9">
<text x="217.1" y="83.8">695.66</text>
<text x="172.8" y="106.6" transform="rotate(9 172.8 106.6)">232.25</text>
<text x="200" y="103.2" transform="rotate(5 200 103.2)">170.58°</text>
<text x="198" y="117.2" transform="rotate(9 198 117.2)">177.38°</text>
<text x="315.3" y="119.7" transform="rotate(-40 315.3 119.7)">R25.06</text>
<text x="271.9" y="121.9" transform="rotate(128 271.9 121.9)">90°</text>
<text x="272.6" y="120.2" transform="rotate(-66 272.6 120.2)">R10</text>
<text x="141.1" y="132.1" transform="rotate(141 141.1 132.1)">101.12°</text>
<text x="110.8" y="139.5" transform="rotate(-90 110.8 139.5)">150.34</text>
<text x="126" y="140.2" transform="rotate(-90 126 140.2)">145.17</text>
<text x="166.7" y="140.7" transform="rotate(10 166.7 140.7)">228.81</text>
<text x="366.5" y="139.5" transform="rotate(-90 366.5 139.5)">150.54</text>
<text x="317.5" y="145.7" transform="rotate(-83 317.5 145.7)">45</text>
<text x="242.8" y="152.3" transform="rotate(7 242.8 152.3)">141.42</text>
<text x="327.6" y="150" transform="rotate(-75 327.6 150)">79.97</text>
<text x="366.4" y="159.9">25</text>
<text x="243.6" y="163.4" transform="rotate(7 243.6 163.4)">393.4</text>
<text x="124.8" y="187.8">5x</text>
<text x="81" y="193.7">M5x0.8</text>
<text x="98.4" y="193.7">6H x 10.5/10.5</text>
<text x="289" y="248.5">Kian Lorenz</text>
<text x="329" y="248.5">01.12.25</text>
<text x="399.1" y="285.7">1/1</text>
</g>
<g font-size="3.5">
<text x="39" y="8.8">1</text>
<text x="89" y="8.8">2</text>
<text x="139" y="8.8">3</text>
<text x="189" y="8.8">4</text>
<text x="239" y="8.8">5</text>
<text x="289" y="8.8">6</text>
<text x="339" y="8.8">7</text>
<text x="389" y="8.8">8</text>
<text x="16.3" y="30.2">A</text>
<text x="411.3" y="30.2">A</text>
<text x="16.3" y="78">B</text>
<text x="411.3" y="78">B</text>
<text x="16.2" y="125.9">C</text>
<text x="411.2" y="125.9">C</text>
<text x="16.2" y="173.7">D</text>
<text x="411.2" y="173.7">D</text>
<text x="16.3" y="221.6">E</text>
<text x="411.3" y="221.6">E</text>
<text x="16.4" y="269.4">F</text>
<text x="411.4" y="269.4">F</text>
<text x="39" y="290.8">1</text>
<text x="89" y="290.8">2</text>
<text x="139" y="290.8">3</text>
<text x="189" y="290.8">4</text>
<text x="239" y="290.8">5</text>
<text x="289" y="290.8">6</text>
<text x="339" y="290.8">7</text>
<text x="389" y="290.8">8</text>
</g>
<g font-size="2.5">
<text x="231" y="242.9">Dept.</text>
<text x="255" y="242.9">Technical reference</text>
<text x="289" y="242.9">Created by</text>
<text x="350" y="242.9">Approved by</text>
<text x="289" y="252.8">Document type</text>
<text x="350" y="252.8">Document status</text>
<text x="289" y="262.9">Title</text>
<text x="350" y="262.9">DWG No.</text>
<text x="350" y="279.9">Rev.</text>
<text x="360" y="279.9">Date of issue</text>
<text x="396" y="279.9">Sheet</text>
</g>
</svg>
